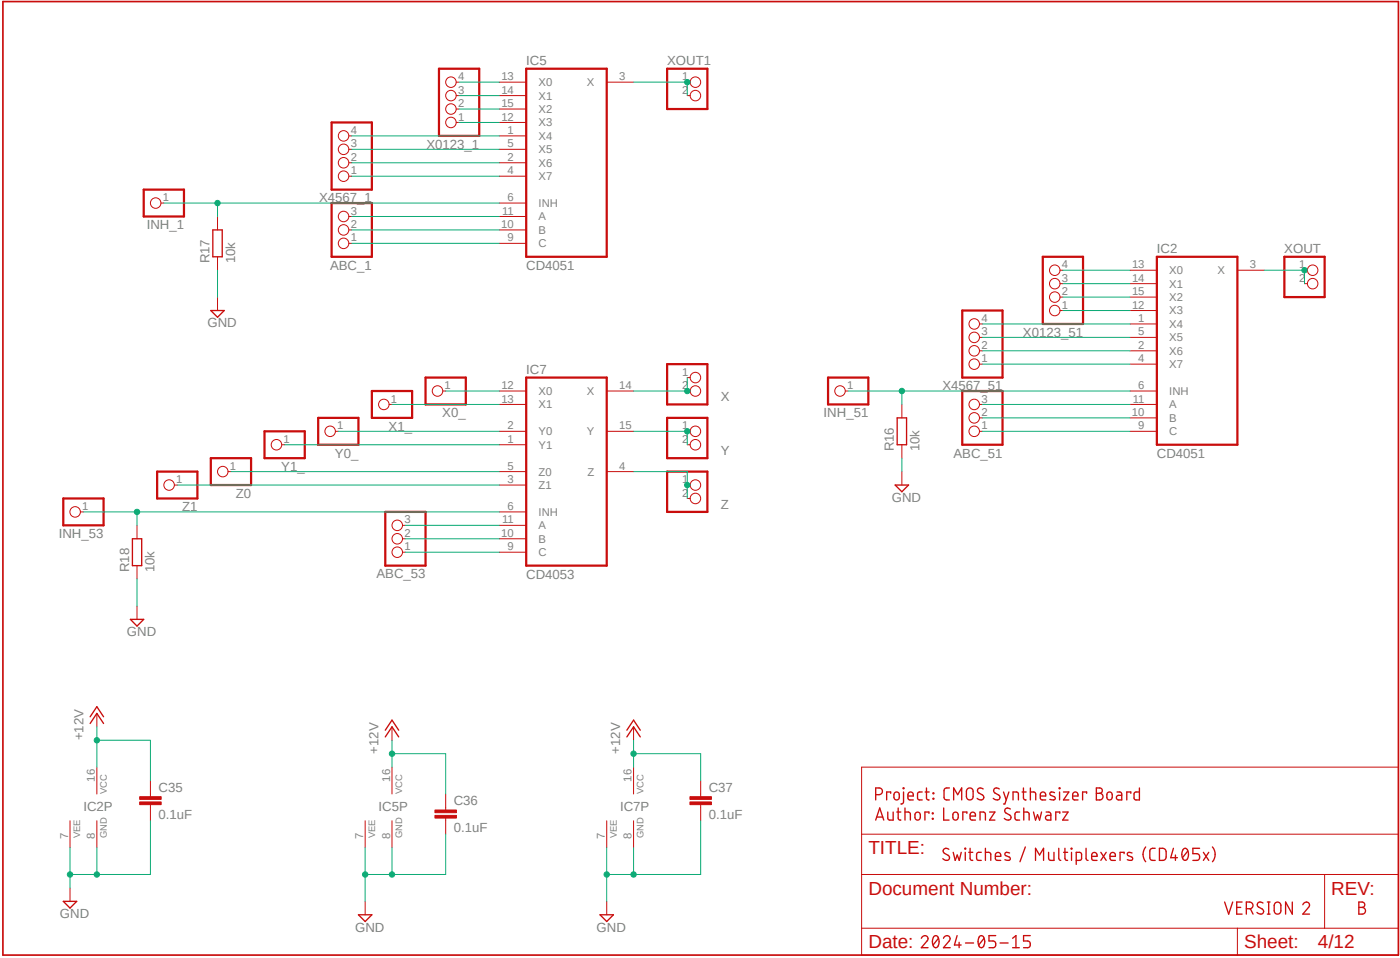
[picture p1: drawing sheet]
<svg xmlns="http://www.w3.org/2000/svg" width="265mm" height="181mm" viewBox="0 0 265 181" stroke-linecap="round" stroke-linejoin="round" font-family="sans-serif">
<!-- layer: Ebene 1 -->
<g fill="none" stroke="#c90d0c" stroke-width=".25">
<path d="M39.9 58.7h2.5l-1.2 1.3zM40.3 43.5h1.8v5.1h-1.8zM169.8 79h1.8v5.1h-1.8zM169.4 91.7h2.6l-1.3 1.3zM24.7 117.1h2.5l-1.3 1.3zM25.1 101.9h1.7v5.1h-1.7zM17.1 136.8l1.2-1.9 1.3 1.9M19.6 135.5l-1.3-1.9-1.2 1.9M72.9 139.3l1.3-1.9 1.3 1.9M72.9 138.1l1.3-1.9 1.3 1.9M118.6 139.3l1.3-1.9 1.3 1.9M118.6 138.1l1.3-1.9 1.3 1.9"/>
<path d="M165.7 150.3h.7a.63 .63 0 0 0 .6-.7 .63 .63 0 0 0-.6-.6h-.7v2.3M165.9 154.5h1.2M167.3 155.1l-.8-2.3-.8 2.3M168.6 150v-.2h-.8v1.5M169 153.5v1.6l-.7-.1-.3-.2v-1.3M169.3 149.9l.5-.1a.88 .88 0 0 1 .1 1.4l-.3 .1-.4-.4v-.6zM169.7 153.5h.8M170 152.8v2l.2 .2 .3 .1M170.9 149l.2 .1zM171 149.8v1.8l-.2 .4h-.3M171.3 153.5l.9 .2 .1 1.4M171.3 152.8v2.3"/>
<path d="M171.8 150.5h1a.53 .53 0 0 0-.3-.7 .53 .53 0 0 0-.7 .5l.1 .9 .9 .1M173.3 153.7l.5-.1a.87 .87 0 0 1 .1 1.4l-.3 .1-.4-.4zM174.5 149.8l-.7 .1-.1 1 .2 .3 .6 .1M175.1 149.8h.8M175.3 149l.1 2 .2 .2 .3 .1M175.8 153.8v-.3h-.8v1.6M176.5 153.7l.1 .2zM176.5 154.7l.1 .2zM176.6 149.9l.1 .2zM176.6 151l.1 .1zM178.6 152.8v2.3h1M179.7 149h-.7l-.2 .2-.1 1.6 .1 .3 .2 .1 .7 .1"/>
<path d="M180.4 153.7l.5-.1a.87 .87 0 0 1 .2 1.4l-.4 .1-.3-.4zM180.5 151.3v-2.3l.8 1.3 .7-1.3v2.3M183 153.8v-.3h-.8v1.6M183 149.2a.63 .63 0 0 1 .7-.2 .63 .63 0 0 1 .5 .6v1a.64 .64 0 0 1-.7 .7 .64 .64 0 0 1-.6-.7zM183.6 154.3h1a.53 .53 0 0 0-.3-.7 .53 .53 0 0 0-.7 .5l.1 .9 .9 .1M186.1 149.2a.57 .57 0 0 0-.9-.1 .57 .57 0 0 0 .1 .8l.6 .4a.57 .57 0 0 1 .1 .9 .57 .57 0 0 1-.9-.1l-.2-.1M186.5 155.1v-1.2l-.1-.2-.3-.2h-.6v1.6M187.3 153.5h1l-1 1.6h1M189.1 149.2a.57 .57 0 0 0-.8-.1 .57 .57 0 0 0 0 .8l.7 .4a.53 .53 0 0 1 .2 .7 .53 .53 0 0 1-.7 .2l-.5-.2M189.9 149.8l.5 1.5M190.9 149.8l-.7 2.2h-.3M191.2 153a.57 .57 0 0 0-.8-.1 .57 .57 0 0 0 0 .8l.7 .4a.58 .58 0 0 1 .1 .9 .58 .58 0 0 1-.9-.1l-.2-.2"/>
<path d="M192.7 151.3l-.1-1.4-.9-.1v1.5M193 153.5l-.8 .2-.1 1 .2 .3 .7 .1M193.4 149.8h.8M193.7 149v1.9l.1 .3 .4 .1M193.8 153.5l.9 .2 .1 1.4M193.8 152.8v2.3M195 149.8l.9 .1 .1 1.4M195 149v2.3M196.9 150.5h1a.53 .53 0 0 0-.3-.7 .53 .53 0 0 0-.7 .5l.1 .9 .9 .1M197.1 153.5l-.4 1.6-.3-1-.4 1-.4-1.6M198 153.5l.6 .1 .3 .3v1.2h-.6a.44 .44 0 0 1-.4-.5 .44 .44 0 0 1 .4-.4h.6M199.6 149.9a.58 .58 0 0 0-.9 .1l.2 .4 .7 .3 .1 .4a.88 .88 0 0 1-1 .1"/>
<path d="M200.5 149l.1 .1zM200.5 149.8v1.5M200.6 153.8v-.3h-.8v1.6M201.1 153.5h1l-1 1.6h1M201.3 149.8h1l-1 1.5h1M203 150.5h1a.53 .53 0 0 0-.3-.7 .53 .53 0 0 0-.7 .5l.1 .9 .9 .1M205.7 150v-.2h-.8v1.5M207.5 149h.6a.51 .51 0 0 1 .5 .5 .51 .51 0 0 1-.5 .5 .62 .62 0 0 1 .7 .6 .62 .62 0 0 1-.7 .7h-.6zM207.5 150h.6M209.6 149.9l.5-.1a.88 .88 0 0 1 .1 1.4l-.3 .1-.4-.4zM211.4 149.8h.7l.2 .3v1.2h-.6a.43 .43 0 0 1-.4-.5 .43 .43 0 0 1 .4-.4h.6M214 150v-.2h-.7v1.5"/>
<path d="M215.6 149v2.3l-.7-.1-.2-.2v-1l.2-.2h.7M12 170.4h2.5l-1.2 1.3zM67.8 173h2.6l-1.3 1.2zM113.6 173h2.5l-1.3 1.2zM174.4 177.4a.63 .63 0 0 1 .9-.5 .63 .63 0 0 1 .2 1l-1.1 1.3h1.2M176.8 177.1a.54 .54 0 0 1 .6-.1 .54 .54 0 0 1 .3 .5 1.28 1.28 0 0 1-.6 1.7 1.35 1.35 0 0 1-.4-2zM177.6 177.4l-1 1.3M178.6 177.4a.63 .63 0 0 1 .8-.5 .63 .63 0 0 1 .2 1l-1 1.3h1.2M179.6 160.6a.57 .57 0 0 0-.9-.1 .57 .57 0 0 0 .1 .9l.7 .3a.57 .57 0 0 1 0 .9 .57 .57 0 0 1-.8-.1l-.3-.1M181.1 176.9l-.5 1.8h1.3M181.5 178.2v1M181.9 161.2l-.4 1.5-.3-1-.4 1-.4-1.5"/>
<path d="M182.6 160.4l.2 .1zM182.7 161.2v1.5M182.7 178.3h1.6M183.3 161.2h.8M183.6 160.4v2.1l.2 .2h.3M185.4 177.1a.54 .54 0 0 1 .6-.1 .54 .54 0 0 1 .3 .5 1.31 1.31 0 0 1-.6 1.7 1.28 1.28 0 0 1-.5-1.7zM185.7 161.2l-.8 .1-.1 1 .3 .4h.6M186.2 177.4l-1 1.3M186.5 161.2h.6l.4 .2v1.3M186.5 160.4v2.3M188.4 161.9h1a.53 .53 0 0 0-.4-.7 .53 .53 0 0 0-.6 .5l.1 .9 .9 .1M188.4 176.9h-1.2v1h.7a.65 .65 0 0 1 .6 .7 .65 .65 0 0 1-.6 .6h-.7"/>
<path d="M189.3 178.3h1.5M191.1 161.3a.56 .56 0 0 0-.9 .1v.3l.9 .4 .1 .5a.85 .85 0 0 1-1 0M191.6 179.2h1.3M191.6 177.4l.7-.5v2.3M194.1 160.1l-1.1 2.8M195 176.9h-1.3v1h.8a.65 .65 0 0 1 .5 .7 .65 .65 0 0 1-.5 .6h-.8M196 162.7v-2.3l.7 1.3 .8-1.3v2.3M199.5 161.2v1.5l-.9-.1-.1-.3v-1.1M200.4 160.4v1.9l.1 .3 .3 .1M201.3 161.2h.8M201.5 160.4v1.9l.2 .3 .4 .1M202.7 160.4l.2 .1z"/>
<path d="M202.8 161.2v1.5M203.7 162.7h.8l.2-.2v-1.1l-.2-.2h-.8v2.2M205.5 160.4l.1 2.1 .3 .2M206.6 161.9h1a.53 .53 0 0 0-.3-.7 .53 .53 0 0 0-.7 .5l.1 .9 .9 .1M208.3 161.2l1.1 1.5M209.4 161.2l-1.1 1.5M210.1 161.9h1a.53 .53 0 0 0-.4-.7 .53 .53 0 0 0-.6 .5l.1 .9 .9 .1M212.7 161.4v-.2h-.7v1.5M214.2 161.3a.59 .59 0 0 0-.9 .1l.1 .3 .9 .4v.5a.79 .79 0 0 1-.9 0M216.8 160.1a2.17 2.17 0 0 0 0 2.8M218.6 160.4h-.5l-.4 .2-.1 1.6 .2 .4 .8 .1M219.4 160.4h.9l.4 .4v1.5l-.4 .4h-.9z"/>
<path d="M222.1 160.4l-.5 1.8h1.2M222.5 161.7v1M224 160.6a.52 .52 0 0 1 .6-.1 .52 .52 0 0 1 .3 .5 1.28 1.28 0 0 1-.6 1.7 1.35 1.35 0 0 1-.4-2zM224.8 160.9l-1 1.3M227 160.4h-1.2v1h.7a.65 .65 0 0 1 .5 .7 .65 .65 0 0 1-.5 .6h-.7M227.8 161.2l1 1.5M228.8 161.2l-1 1.5M229.5 160.1a2.17 2.17 0 0 1 0 2.8M233.3 170.6l-.8 2.2-.7-2.2M234.1 171.6h.7M235.1 170.6h-1v2.2h1M235.9 171.8h.6a.63 .63 0 0 0 .7-.6 .63 .63 0 0 0-.7-.6h-.6v2.2"/>
<path d="M236.6 171.8l.6 1M239 170.8a.57 .57 0 0 0-.8-.2 .57 .57 0 0 0 0 .9l.7 .4a.53 .53 0 0 1 .2 .7 .53 .53 0 0 1-.7 .2l-.5-.3M239.9 172.8h.5M239.9 170.6h.5M240.1 170.6v2.2M241.4 170.7l.4-.1 .5 .2 .1 1.4a.63 .63 0 0 1-.6 .6 .63 .63 0 0 1-.6-.6v-1zM244.6 170.6v2.2l-1.3-2.2v2.2M246.6 171.1a.63 .63 0 0 1 .9-.5 .63 .63 0 0 1 .1 1l-1 1.2h1.2M257.2 170.6h.6a.51 .51 0 0 1 .5 .5 .51 .51 0 0 1-.5 .5 .64 .64 0 0 1 .6 .6 .64 .64 0 0 1-.6 .6h-.6zM257.2 171.6h.6"/>
</g>
<g fill="none" stroke="#c90d0c" stroke-width=".42">
<path d="M83.1 13h7.6v12.7h-7.6zM99.6 13h15.2v35.6h-15.2zM126.3 13h7.6v7.6h-7.6zM27.2 35.9h7.6v5h-7.6zM62.8 23.2h7.6v12.7h-7.6zM62.8 38.4h7.6v10.2h-7.6zM182.1 58.7h7.6v12.7h-7.6zM197.4 48.6h7.6v12.7h-7.6zM218.9 48.6h15.3v35.5h-15.3zM243.1 48.6h7.6v7.6h-7.6zM60.2 79h7.6v5.1h-7.6zM70.4 73.9h7.6v5.1h-7.6z"/>
<path d="M80.5 71.4h7.7v5.1h-7.7zM99.6 71.4h15.2v35.6h-15.2zM126.3 79h7.6v7.6h-7.6zM126.3 68.9h7.6v7.6h-7.6zM156.7 71.4h7.6v5.1h-7.6zM182.1 73.9h7.6v10.2h-7.6zM12 94.3h7.6v5h-7.6zM29.7 89.2h7.7v5.1h-7.7zM39.9 86.6h7.6v5.1h-7.6zM50.1 81.6h7.6v5h-7.6zM72.9 96.8h7.6v10.2h-7.6zM126.3 89.2h7.6v7.6h-7.6z"/>
</g>
<g fill="none" stroke="#c90d0c" stroke-width=".19">
<path d="M86.3 15.5h.6M86.3 18.1h.6M94.5 15.5h5.1M94.5 18.1h5.1M114.8 15.5h5.1M130.1 15.5h.5M130.1 18.1h.5M30.5 38.4h.5M66 25.7h.6M66 30.8h.6M66 33.3h.6M66 28.2h.6"/>
<path d="M86.3 23.2h.6M86.3 20.6h.6M94.5 25.7h5.1M94.5 30.8h5.1M94.5 33.3h5.1M94.5 28.2h5.1M94.5 38.4h5.1M94.5 23.2h5.1M94.5 20.6h5.1M41.2 40.9v2.6M41.2 48.6v2.5M41.2 56.2v2.5"/>
<path d="M66 46h.6M66 43.5h.6M66 40.9h.6M94.5 46h5.1M94.5 43.5h5.1M94.5 40.9h5.1M200.6 51.1h.6M200.6 58.7h.6M200.6 53.6h.6M200.6 56.2h.6M213.9 51.1h5M213.9 58.7h5"/>
<path d="M213.9 53.6h5M213.9 56.2h5M234.2 51.1h5.1M246.9 51.1h.5M246.9 53.6h.5M73.6 76.5h.6M83.8 73.9h.5M94.5 73.9h5.1M94.5 76.5h5.1M114.8 73.9h5.1M130.1 73.9h.5M130.1 71.4h.5"/>
<path d="M160 73.9h.5M170.7 76.5v2.5M185.4 61.3h.5M185.4 66.3h.5M185.4 68.9h.5M185.4 63.8h.5M185.4 79h.5M185.4 76.5h.5M213.9 61.3h5M213.9 66.3h5M213.9 68.9h5M213.9 63.8h5"/>
<path d="M213.9 73.9h5M213.9 79h5M213.9 76.5h5M15.2 96.8h.6M25.9 99.3v2.6M33 91.7h.5M43.2 89.2h.5M53.3 84.1h.6M63.5 81.6h.5M76.2 99.3h.5M94.5 81.6h5.1M94.5 84.1h5.1"/>
<path d="M94.5 91.7h5.1M94.5 89.2h5.1M94.5 96.8h5.1M94.5 99.3h5.1M114.8 81.6h5.1M114.8 89.2h5.1M130.1 81.6h.5M130.1 84.1h.5M130.1 91.7h.5M130.1 94.3h.5M170.7 84.1v2.5M170.7 89.2v2.5"/>
<path d="M185.4 81.6h.5M213.9 81.6h5M25.9 107v2.5M25.9 114.6v2.5M76.2 104.4h.5M76.2 101.9h.5M94.5 104.4h5.1M94.5 101.9h5.1M18.3 134.9v2.5M74.2 137.4v2.6M119.9 137.4v2.6M13.3 155.2v5.1"/>
<path d="M18.3 145.1v5M18.3 155.2v5.1M28.5 147.6v3M28.5 152.1v3.1M69.1 155.2v5.1M74.2 145.1v5M74.2 155.2v5.1M84.3 150.1v3.1M84.3 154.7v3M114.8 155.2v5.1M119.9 145.1v5M119.9 155.2v5.1"/>
<path d="M132.6 147.6v3M132.6 152.1v3.1M163.1 145.1h101.6v35.5h-101.6zM163.1 157.7h101.6M13.3 167.9v2.5M69.1 170.4v2.6M114.8 170.4v2.6M163.1 175.5h101.6M163.1 165.4h101.6M234.2 175.5v5.1M250.7 165.4v10.1"/>
<circle cx="85.3" cy="18.1" r=".99"/>
<circle cx="85.3" cy="15.5" r=".99"/>
<circle cx="131.6" cy="15.5" r=".99"/>
<circle cx="131.6" cy="18.1" r=".99"/>
<circle cx="29.5" cy="38.4" r=".99"/>
<circle cx="65" cy="33.3" r=".99"/>
<circle cx="65" cy="30.8" r=".99"/>
<circle cx="65" cy="25.7" r=".99"/>
<circle cx="65" cy="28.2" r=".99"/>
<circle cx="85.3" cy="23.2" r=".99"/>
<circle cx="85.3" cy="20.6" r=".99"/>
<circle cx="65" cy="46" r=".99"/>
<circle cx="65" cy="40.9" r=".99"/>
<circle cx="65" cy="43.5" r=".99"/>
<circle cx="199.6" cy="51.1" r=".99"/>
<circle cx="199.6" cy="58.7" r=".99"/>
<circle cx="199.6" cy="53.6" r=".99"/>
<circle cx="199.6" cy="56.2" r=".99"/>
<circle cx="248.4" cy="53.6" r=".99"/>
<circle cx="248.4" cy="51.1" r=".99"/>
<circle cx="72.6" cy="76.5" r=".99"/>
<circle cx="82.8" cy="73.9" r=".99"/>
<circle cx="131.6" cy="71.4" r=".99"/>
<circle cx="131.6" cy="73.9" r=".99"/>
<circle cx="159" cy="73.9" r=".99"/>
<circle cx="184.4" cy="76.5" r=".99"/>
<circle cx="184.4" cy="66.3" r=".99"/>
<circle cx="184.4" cy="79" r=".99"/>
<circle cx="184.4" cy="61.3" r=".99"/>
<circle cx="184.4" cy="68.9" r=".99"/>
<circle cx="184.4" cy="63.8" r=".99"/>
<circle cx="14.2" cy="96.8" r=".99"/>
<circle cx="32" cy="91.7" r=".99"/>
<circle cx="42.2" cy="89.2" r=".99"/>
<circle cx="52.3" cy="84.1" r=".99"/>
<circle cx="62.5" cy="81.6" r=".99"/>
<circle cx="75.2" cy="99.3" r=".99"/>
<circle cx="131.6" cy="91.7" r=".99"/>
<circle cx="131.6" cy="84.1" r=".99"/>
<circle cx="131.6" cy="81.6" r=".99"/>
<circle cx="131.6" cy="94.3" r=".99"/>
<circle cx="184.4" cy="81.6" r=".99"/>
<circle cx="75.2" cy="101.9" r=".99"/>
<circle cx="75.2" cy="104.4" r=".99"/>
</g>
<g fill="#c90d0c" stroke="#c90d0c" stroke-width=".19">
<path d="M26.4 151.6h4.1v.5h-4.1z"/>
<path d="M26.4 150.6h4.1v.6h-4.1z"/>
<path d="M82.3 154.2h4.1v.5h-4.1z"/>
<path d="M82.3 153.2h4.1v.5h-4.1z"/>
<path d="M130.6 151.6h4v.5h-4z"/>
<path d="M130.6 150.6h4v.6h-4z"/>
</g>
<path d="M.6 .3h264.1v180.3h-264.1z" fill="none" stroke="#c90d0c" stroke-width=".32"/>
<path d="M119.9 89.2h10.2v5.1" fill="none" stroke="#0dab76" stroke-width=".19"/>
<circle cx="130.1" cy="91.7" r=".51" fill="#0dab76"/>
<g fill="none" stroke="#0dab76" stroke-width=".19">
<path d="M119.9 81.6h10.2v2.5"/>
<circle cx="130.1" cy="91.7" r=".51"/>
</g>
<circle cx="130.1" cy="81.6" r=".51" fill="#0dab76"/>
<g fill="none" stroke="#0dab76" stroke-width=".19">
<path d="M130.1 71.4v2.5h-10.2"/>
<circle cx="130.1" cy="81.6" r=".51"/>
</g>
<circle cx="130.1" cy="73.9" r=".51" fill="#0dab76"/>
<g fill="none" stroke="#0dab76" stroke-width=".19">
<path d="M15.8 96.8h78.7M25.9 96.8v2.5"/>
<circle cx="130.1" cy="73.9" r=".51"/>
</g>
<circle cx="25.9" cy="96.8" r=".51" fill="#0dab76"/>
<g fill="none" stroke="#0dab76" stroke-width=".19">
<path d="M201.2 58.7h12.7M201.2 56.2h12.7M201.2 53.6h12.7M201.2 51.1h12.7M74.2 76.5h20.3M84.3 73.9h10.2M160.5 73.9h53.4M170.7 73.9v2.6M185.9 68.9h28M185.9 66.3h28M185.9 63.8h28M185.9 61.3h28"/>
<path d="M33.5 91.7h61M43.7 89.2h50.8M53.9 84.1h40.6M64 81.6h30.5M76.7 99.3h17.8M76.7 104.4h17.8M76.7 101.9h17.8"/>
<circle cx="25.9" cy="96.8" r=".51"/>
</g>
<circle cx="170.7" cy="73.9" r=".51" fill="#0dab76"/>
<g fill="none" stroke="#0dab76" stroke-width=".19">
<path d="M239.3 51.1h7.6v2.5M185.9 79h28M185.9 76.5h28M185.9 81.6h28"/>
<circle cx="170.7" cy="73.9" r=".51"/>
</g>
<circle cx="246.9" cy="51.1" r=".51" fill="#0dab76"/>
<g fill="none" stroke="#0dab76" stroke-width=".19">
<path d="M114.8 160.3v10.1M119.9 160.3v5.1h-5.1"/>
<circle cx="246.9" cy="51.1" r=".51"/>
</g>
<circle cx="114.8" cy="165.4" r=".51" fill="#0dab76"/>
<g fill="none" stroke="#0dab76" stroke-width=".19">
<path d="M119.9 165.4h12.7"/>
<circle cx="114.8" cy="165.4" r=".51"/>
</g>
<circle cx="119.9" cy="165.4" r=".51" fill="#0dab76"/>
<g fill="none" stroke="#0dab76" stroke-width=".19">
<path d="M132.6 155.2v10.2M69.1 160.3v10.1M74.2 160.3v5.1h-5.1"/>
<circle cx="119.9" cy="165.4" r=".51"/>
</g>
<circle cx="69.1" cy="165.4" r=".51" fill="#0dab76"/>
<g fill="none" stroke="#0dab76" stroke-width=".19">
<path d="M74.2 165.4h10.1"/>
<circle cx="69.1" cy="165.4" r=".51"/>
</g>
<circle cx="74.2" cy="165.4" r=".51" fill="#0dab76"/>
<g fill="none" stroke="#0dab76" stroke-width=".19">
<path d="M84.3 157.7v7.7M13.3 160.3v7.6M18.3 160.3v5.1h-5"/>
<circle cx="74.2" cy="165.4" r=".51"/>
</g>
<circle cx="13.3" cy="165.4" r=".51" fill="#0dab76"/>
<g fill="none" stroke="#0dab76" stroke-width=".19">
<path d="M18.3 165.4h10.2"/>
<circle cx="13.3" cy="165.4" r=".51"/>
</g>
<circle cx="18.3" cy="165.4" r=".51" fill="#0dab76"/>
<g fill="none" stroke="#0dab76" stroke-width=".19">
<path d="M41.2 51.1v5.1M170.7 86.6v2.6M25.9 109.5v5.1M119.9 140v5.1M28.5 155.2v10.2M119.9 142.5h12.7"/>
<circle cx="18.3" cy="165.4" r=".51"/>
</g>
<circle cx="119.9" cy="142.5" r=".51" fill="#0dab76"/>
<g fill="none" stroke="#0dab76" stroke-width=".19">
<path d="M74.2 140v5.1M74.2 142.5h10.1M132.6 142.5v5.1"/>
<circle cx="119.9" cy="142.5" r=".51"/>
</g>
<circle cx="74.2" cy="142.5" r=".51" fill="#0dab76"/>
<g fill="none" stroke="#0dab76" stroke-width=".19">
<path d="M18.3 137.4v7.7M18.3 140h10.2M84.3 142.5v7.6"/>
<circle cx="74.2" cy="142.5" r=".51"/>
</g>
<circle cx="18.3" cy="140" r=".51" fill="#0dab76"/>
<g fill="none" stroke="#0dab76" stroke-width=".19">
<path d="M86.9 18.1h7.6M86.9 15.5h7.6M31 38.4h63.5M41.2 38.4v2.5M66.6 33.3h27.9M66.6 30.8h27.9M66.6 28.2h27.9M66.6 25.7h27.9M86.9 23.2h7.6M86.9 20.6h7.6M28.5 140v7.6"/>
<circle cx="18.3" cy="140" r=".51"/>
</g>
<circle cx="41.2" cy="38.4" r=".51" fill="#0dab76"/>
<g fill="none" stroke="#0dab76" stroke-width=".19">
<path d="M119.9 15.5h10.2v2.6M66.6 46h27.9M66.6 43.5h27.9M66.6 40.9h27.9"/>
<circle cx="41.2" cy="38.4" r=".51"/>
</g>
<circle cx="130.1" cy="15.5" r=".51" fill="#0dab76"/>
<circle cx="130.1" cy="15.5" r=".51" fill="none" stroke="#0dab76" stroke-width=".19"/>
<g font-size="3.6" fill="#c90d0c">
<text x="164.3" y="161.5">TITLE:</text>
<text x="164.3" y="169.2">Document Number:</text>
<text x="252" y="169.2">REV:</text>
<text x="164.3" y="179.3">Date:</text>
<text x="235.5" y="179.3">Sheet:</text>
<text x="249.4" y="179.3">4/12</text>
</g>
<g font-size="2.5" fill="#808080">
<text x="99.6" y="12.4">IC5</text>
<text x="126.3" y="12.4">XOUT1</text>
<text x="80.7" y="28.1">X0123_1</text>
<text x="60.4" y="38.3">X4567_1</text>
<text x="27.8" y="43.3">INH_1</text>
<text x="218.9" y="47.9">IC2</text>
<text x="243.1" y="47.9">XOUT</text>
<text x="39.7" y="49.8" transform="rotate(-90 39.7 49.8)">R17</text>
<text x="44.5" y="49.8" transform="rotate(-90 44.5 49.8)">10k</text>
<text x="62.5" y="51">ABC_1</text>
<text x="99.6" y="51.1">CD4051</text>
<text x="39.3" y="61.9">GND</text>
<text x="193.6" y="63.7">X0123_51</text>
<text x="99.6" y="70.8">IC7</text>
<text x="136.4" y="75.8">X</text>
<text x="178.4" y="73.8">X4567_51</text>
<text x="73.6" y="81.4">X1_</text>
<text x="83.7" y="78.9">X0_</text>
<text x="155.9" y="78.9">INH_51</text>
<text x="53.2" y="89.1">Y1_</text>
<text x="63.4" y="86.5">Y0_</text>
<text x="136.4" y="86">Y</text>
<text x="169.2" y="85.4" transform="rotate(-90 169.2 85.4)">R16</text>
<text x="174" y="85.4" transform="rotate(-90 174 85.4)">10k</text>
<text x="180.4" y="86.5">ABC_51</text>
<text x="218.9" y="86.6">CD4051</text>
<text x="44.6" y="94.1">Z0</text>
<text x="168.8" y="94.9">GND</text>
<text x="11.1" y="101.8">INH_53</text>
<text x="34.4" y="96.7">Z1</text>
<text x="136.4" y="96.2">Z</text>
<text x="24.4" y="108.2" transform="rotate(-90 24.4 108.2)">R18</text>
<text x="29.2" y="108.2" transform="rotate(-90 29.2 108.2)">10k</text>
<text x="71.2" y="109.4">ABC_53</text>
<text x="99.6" y="109.5">CD4053</text>
<text x="24" y="120.3">GND</text>
<text x="15.8" y="140" transform="rotate(-90 15.8 140)">+12V</text>
<text x="71.7" y="142.5" transform="rotate(-90 71.7 142.5)">+12V</text>
<text x="117.4" y="142.5" transform="rotate(-90 117.4 142.5)">+12V</text>
<text x="30" y="149.7">C35</text>
<text x="134.1" y="149.7">C37</text>
<text x="15.8" y="153.3">IC2P</text>
<text x="30" y="154.8">0.1uF</text>
<text x="71.7" y="153.3">IC5P</text>
<text x="85.9" y="152.3">C36</text>
<text x="117.4" y="153.3">IC7P</text>
<text x="134.1" y="154.8">0.1uF</text>
<text x="85.9" y="157.4">0.1uF</text>
<text x="11.3" y="173.6">GND</text>
<text x="67.2" y="176.2">GND</text>
<text x="112.9" y="176.2">GND</text>
</g>
<g font-size="2.1" fill="#808080">
<text x="86.7" y="17.7">3</text>
<text x="86.7" y="15.2">4</text>
<text x="94.9" y="15.2">13</text>
<text x="94.9" y="17.7">14</text>
<text x="101.9" y="16.3">X0</text>
<text x="111.1" y="16.3">X</text>
<text x="117.2" y="15.2">3</text>
<text x="129.1" y="15.2">1</text>
<text x="129.1" y="17.7">2</text>
<text x="86.7" y="22.8">1</text>
<text x="86.7" y="20.3">2</text>
<text x="94.9" y="22.8">12</text>
<text x="94.9" y="20.3">15</text>
<text x="101.9" y="23.9">X3</text>
<text x="101.9" y="18.8">X1</text>
<text x="101.9" y="21.4">X2</text>
<text x="66.4" y="27.9">3</text>
<text x="66.4" y="25.3">4</text>
<text x="96.1" y="25.3">1</text>
<text x="96.1" y="27.9">5</text>
<text x="101.9" y="26.5">X4</text>
<text x="101.9" y="29">X5</text>
<text x="66.4" y="33">1</text>
<text x="66.4" y="30.4">2</text>
<text x="96.1" y="30.4">2</text>
<text x="96.1" y="33">4</text>
<text x="101.9" y="31.5">X6</text>
<text x="101.9" y="34.1">X7</text>
<text x="30.8" y="38">1</text>
<text x="66.4" y="40.6">3</text>
<text x="95" y="40.6">11</text>
<text x="96.1" y="38">6</text>
<text x="101.9" y="39.2">INH</text>
<text x="101.9" y="41.7">A</text>
<text x="66.4" y="45.7">1</text>
<text x="66.4" y="43.1">2</text>
<text x="94.9" y="43.1">10</text>
<text x="96.1" y="45.6">9</text>
<text x="101.9" y="46.8">C</text>
<text x="101.9" y="44.2">B</text>
<text x="201" y="53.3">3</text>
<text x="201" y="50.7">4</text>
<text x="214.2" y="50.7">13</text>
<text x="214.2" y="53.3">14</text>
<text x="221.3" y="51.8">X0</text>
<text x="230.4" y="51.9">X</text>
<text x="236.5" y="50.7">3</text>
<text x="245.9" y="50.7">1</text>
<text x="245.9" y="53.3">2</text>
<text x="201" y="58.4">1</text>
<text x="201" y="55.8">2</text>
<text x="214.2" y="58.3">12</text>
<text x="214.2" y="55.8">15</text>
<text x="221.3" y="59.5">X3</text>
<text x="221.3" y="54.4">X1</text>
<text x="221.3" y="56.9">X2</text>
<text x="185.7" y="66">2</text>
<text x="185.7" y="63.4">3</text>
<text x="185.7" y="60.9">4</text>
<text x="215.4" y="60.9">1</text>
<text x="215.4" y="66">2</text>
<text x="215.4" y="63.4">5</text>
<text x="221.3" y="62">X4</text>
<text x="221.3" y="64.5">X5</text>
<text x="129.1" y="71">1</text>
<text x="185.7" y="68.5">1</text>
<text x="215.4" y="68.5">4</text>
<text x="221.3" y="67.1">X6</text>
<text x="221.3" y="69.6">X7</text>
<text x="74" y="76.1">1</text>
<text x="84.1" y="73.6">1</text>
<text x="94.9" y="73.6">12</text>
<text x="94.9" y="76.1">13</text>
<text x="101.9" y="74.7">X0</text>
<text x="101.9" y="77.2">X1</text>
<text x="111.1" y="74.7">X</text>
<text x="117.2" y="73.6">14</text>
<text x="129.1" y="73.6">2</text>
<text x="160.3" y="73.6">1</text>
<text x="185.7" y="76.1">3</text>
<text x="214.4" y="76.1">11</text>
<text x="215.4" y="73.6">6</text>
<text x="221.3" y="74.7">INH</text>
<text x="221.3" y="77.2">A</text>
<text x="53.7" y="83.7">1</text>
<text x="63.8" y="81.2">1</text>
<text x="96.1" y="83.7">1</text>
<text x="96.1" y="81.2">2</text>
<text x="101.9" y="82.3">Y0</text>
<text x="111.1" y="82.3">Y</text>
<text x="117.2" y="81.2">15</text>
<text x="129.1" y="81.2">1</text>
<text x="129.1" y="83.7">2</text>
<text x="185.7" y="81.2">1</text>
<text x="185.7" y="78.7">2</text>
<text x="214.2" y="78.7">10</text>
<text x="215.4" y="81.2">9</text>
<text x="221.3" y="82.3">C</text>
<text x="221.3" y="79.8">B</text>
<text x="43.5" y="88.8">1</text>
<text x="96.1" y="88.8">5</text>
<text x="101.9" y="84.9">Y1</text>
<text x="101.9" y="89.9">Z0</text>
<text x="111.2" y="89.9">Z</text>
<text x="117.2" y="88.8">4</text>
<text x="33.4" y="91.4">1</text>
<text x="96.1" y="91.4">3</text>
<text x="101.9" y="92.5">Z1</text>
<text x="129.1" y="91.4">1</text>
<text x="129.1" y="93.9">2</text>
<text x="15.6" y="96.4">1</text>
<text x="76.5" y="101.5">2</text>
<text x="76.5" y="99">3</text>
<text x="94.9" y="101.5">10</text>
<text x="95" y="99">11</text>
<text x="96.1" y="96.4">6</text>
<text x="101.9" y="97.6">INH</text>
<text x="101.9" y="100.1">A</text>
<text x="76.5" y="104.1">1</text>
<text x="96.1" y="104.1">9</text>
<text x="101.9" y="105.2">C</text>
<text x="101.9" y="102.6">B</text>
<text x="18" y="147.8" transform="rotate(-90 18 147.8)">16</text>
<text x="73.8" y="147.8" transform="rotate(-90 73.8 147.8)">16</text>
<text x="119.5" y="147.8" transform="rotate(-90 119.5 147.8)">16</text>
<text x="12.9" y="158.7" transform="rotate(-90 12.9 158.7)">7</text>
<text x="18" y="158.7" transform="rotate(-90 18 158.7)">8</text>
<text x="68.8" y="158.7" transform="rotate(-90 68.8 158.7)">7</text>
<text x="73.8" y="158.7" transform="rotate(-90 73.8 158.7)">8</text>
<text x="114.5" y="158.7" transform="rotate(-90 114.5 158.7)">7</text>
<text x="119.5" y="158.7" transform="rotate(-90 119.5 158.7)">8</text>
</g>
<g font-size="1.8" fill="#808080">
<text x="20.2" y="150.1" transform="rotate(-90 20.2 150.1)">VCC</text>
<text x="76.1" y="150.1" transform="rotate(-90 76.1 150.1)">VCC</text>
<text x="121.8" y="150.1" transform="rotate(-90 121.8 150.1)">VCC</text>
<text x="15.1" y="158.5" transform="rotate(-90 15.1 158.5)">VEE</text>
<text x="20.2" y="158.5" transform="rotate(-90 20.2 158.5)">GND</text>
<text x="71" y="158.5" transform="rotate(-90 71 158.5)">VEE</text>
<text x="76.1" y="158.5" transform="rotate(-90 76.1 158.5)">GND</text>
<text x="116.7" y="158.5" transform="rotate(-90 116.7 158.5)">VEE</text>
<text x="121.8" y="158.5" transform="rotate(-90 121.8 158.5)">GND</text>
</g>
</svg>
